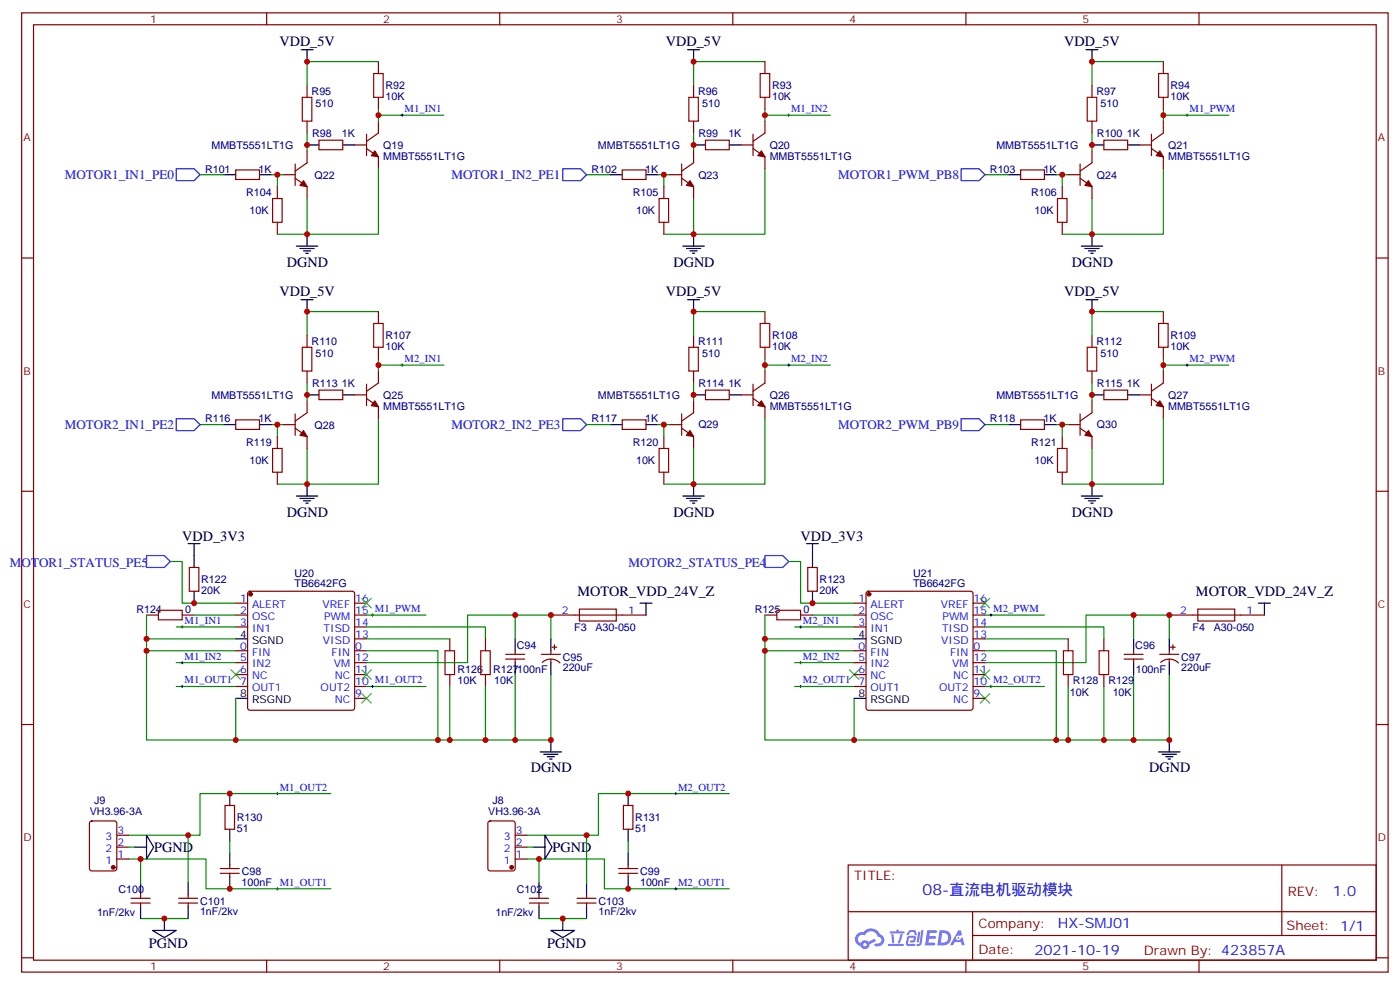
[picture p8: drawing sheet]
<svg xmlns="http://www.w3.org/2000/svg" width="415mm" height="292mm" viewBox="0 0 415 292" stroke-linecap="round" stroke-linejoin="round" font-family="sans-serif">
<g fill="none" stroke="#870000" stroke-width=".35">
<path d="M6.4 3.8h405.4v284.3h-405.4zM9.9 7.3h398.3v277.3h-398.3zM79.1 3.8v3.5M148.2 3.8v3.5M217.4 3.8v3.5M286.5 3.8v3.5M355.7 3.8v3.5M6.4 76.5h3.5M408.2 76.5h3.6M6.4 145.6h3.5M408.2 145.6h3.6M6.4 214.8h3.5"/>
<path d="M408.2 214.8h3.6M251.6 256.4h156.6v28.2h-156.6zM380.2 256.4v20.9M251.6 270.2h156.5M288.5 277.3h119.6M288.5 270.2v14.2M6.4 283.9h3.5M79.1 284.6v3.5M148.2 284.6v3.5M217.4 284.6v3.5M286.5 284.6v3.5M355.7 284.6v3.5"/>
<path d="M408.2 283.9h3.6"/>
</g>
<g fill="#5487ff">
<path d="M275 275.7h2.6l.3 .2-.1 .6h-2l-.1 1h1.6l.4 .4-.4 .4h-1.7l-.2 1.1 1.8 .1 .2 .3-.2 .4h-2.8z"/>
<path d="M284.3 275.8h.7l.3 1.3-.6 .3a.74 .74 0 0 0-1.1 .3 .74 .74 0 0 0 .5 1.1 .74 .74 0 0 0 .9-.7l.5-.3 .6 2.4h-.8l-.2-1h-1.9l-.5 1h-.9z"/>
<path d="M272.4 276.2h.6l-.4 2.9a.31 .31 0 0 1-.4 .3 .31 .31 0 0 1-.2-.3z"/>
<path d="M273.3 275.7h.6l-.5 4a.89 .89 0 0 1-.7 .7 .89 .89 0 0 1-.9-.3l1-.5z"/>
<path d="M269.7 275.9l.6-.2 1.2 .1 .5 1.3-.6 .1-.4-.9-1 .1a.95 .95 0 0 1-1 .8l-.1-.2z"/>
<path d="M269.3 277.6l1.8-.2a1.04 1.04 0 0 1 .6 1.1 1.04 1.04 0 0 1-.8 .9h-.7a.29 .29 0 0 1-.3-.4 .29 .29 0 0 1 .3-.2h.7l.2-.8h-1.5l-.3 1.8h1.9a.29 .29 0 0 1 .3 .3 .29 .29 0 0 1-.3 .3h-2l-.4-.3 .2-2.1z"/>
<path d="M263.4 279.8h4.4a.3 .3 0 0 1 .3 .3 .3 .3 0 0 1-.3 .3h-4.3z"/>
<path d="M267.2 276.9h.6l-.5 1.6a1.02 1.02 0 0 1-.7 1.2l-.2-.3z"/>
<path d="M264.4 276.9h.6l.3 2.4-.3 .3-.3-.2z"/>
<path d="M264 276.1h1.9l.2-.5h.5l-.1 .5h1.5a.29 .29 0 0 1 .3 .3 .29 .29 0 0 1-.3 .3h-3.9z"/>
<path d="M278.7 275.7l-.6 4.5h1.4a2.27 2.27 0 0 0 2.7-2.3 2.27 2.27 0 0 0-2.7-2.2zM279.5 276.5a1.5 1.5 0 0 1 1.8 1.6 1.5 1.5 0 0 1-1.9 1.3h-.3z"/>
<path d="M254.3 276.9a2.09 2.09 0 0 0 1 3.5 1.37 1.37 0 0 0 1.5 .9 1.37 1.37 0 0 0 1.1-1.4l1.9-1-.4-.7-1.8 1a1.4 1.4 0 0 0-2.3 .4 1.32 1.32 0 0 1-.7-1.9 1.32 1.32 0 0 1 2-.4 2.02 2.02 0 0 1 2-1.3 2.02 2.02 0 0 1 1.8 1.6 1.09 1.09 0 0 1 1 1.4 1.09 1.09 0 0 1-1.5 .7 .41 .41 0 0 0-.5 .3 .41 .41 0 0 0 .4 .5 1.89 1.89 0 0 0 2.4-1.2 1.89 1.89 0 0 0-1.2-2.4 2.98 2.98 0 0 0-5-.6l-1 .1zM256.1 280a.52 .52 0 0 1 1 0 .52 .52 0 0 1-1 0z"/>
<circle cx="284.3" cy="278" r=".28"/>
</g>
<g fill="none" stroke="#870000" stroke-width=".35">
<path d="M112.3 18.3v3.5M226.9 18.3v3.5M345.1 18.3v3.5M91.1 25.3v3.6M91.1 35.9v3.5M108.7 39.8v6.3M112.3 28.9v3.5M112.3 35.9v3.5l-3.6 2.5M205.7 25.3v3.6M205.7 35.9v3.5M223.4 39.8v6.3M226.9 28.9v3.5"/>
<path d="M226.9 35.9v3.5l-3.5 2.5M323.9 25.3v3.6M323.9 35.9v3.5M341.6 39.8v6.3M345.1 28.9v3.5M345.1 35.9v3.5l-3.5 2.5M69.9 50.4h7.1v2.8h-7.1zM82.3 55.3v3.5M84 51.8h3.6M87.6 52.8l3.5 2.5v3.5M87.6 48.6v6.4M91.1 44.7v3.6l-3.5 2.4"/>
<path d="M94.6 41.6h7.1v2.8h-7.1zM105.2 43h3.5M108.7 44l3.6 2.5v3.5M184.6 50.4h7v2.8h-7zM196.9 55.3v3.5M198.7 51.8h3.5M202.2 52.8l3.5 2.5v3.5M202.2 48.6v6.4M205.7 44.7v3.6l-3.5 2.4M209.3 41.6h7v2.8h-7zM219.9 43h3.5M223.4 44l3.5 2.5v3.5"/>
<path d="M302.8 50.4h7v2.8h-7zM315.1 55.3v3.5M316.9 51.8h3.5M320.4 52.8l3.5 2.5v3.5M320.4 48.6v6.4M323.9 44.7v3.6l-3.5 2.4M327.4 41.6h7.1v2.8h-7.1zM338 43h3.6M341.6 44l3.5 2.5v3.5M82.3 65.9v3.5M196.9 65.9v3.5M315.1 65.9v3.5"/>
<path d="M91.1 99.4v3.5M112.3 92.4v3.5M205.7 99.4v3.5M226.9 92.4v3.5M323.9 99.4v3.5M345.1 92.4v3.5M91.1 110v3.5M91.1 118.8v3.5l-3.5 2.5M94.6 115.6h7.1v2.9h-7.1zM105.2 117.1h3.5M108.7 118.1l3.6 2.5v3.5M108.7 113.9v6.3"/>
<path d="M112.3 102.9v3.6M112.3 110v3.5l-3.6 2.5M205.7 110v3.5M205.7 118.8v3.5l-3.5 2.5M209.3 115.6h7v2.9h-7zM219.9 117.1h3.5M223.4 118.1l3.5 2.5v3.5M223.4 113.9v6.3M226.9 102.9v3.6M226.9 110v3.5l-3.5 2.5M323.9 110v3.5M323.9 118.8v3.5l-3.5 2.5"/>
<path d="M327.4 115.6h7.1v2.9h-7.1zM338 117.1h3.6M341.6 118.1l3.5 2.5v3.5M341.6 113.9v6.3M345.1 102.9v3.6M345.1 110v3.5l-3.5 2.5M69.9 124.5h7.1v2.8h-7.1zM82.3 129.4v3.5M82.3 140v3.5M84 125.9h3.6M87.6 126.9l3.5 2.5v3.5M87.6 122.7v6.3"/>
<path d="M184.6 124.5h7v2.8h-7zM196.9 129.4v3.5M196.9 140v3.5M198.7 125.9h3.5M202.2 126.9l3.5 2.5v3.5M202.2 122.7v6.3M302.8 124.5h7v2.8h-7zM315.1 129.4v3.5M315.1 140v3.5M316.9 125.9h3.5M320.4 126.9l3.5 2.5v3.5M320.4 122.7v6.3"/>
<path d="M56.2 168.2h2.8v7.1h-2.8zM69.9 178.8h3.5M73.7 175.5l.5-.2h30.3l.5 .2 .2 .5v33.8l-.2 .5-.5 .2h-30.3l-.5-.2-.3-.5v-33.8zM105.2 178.8h3.5M239.6 168.2h2.8v7.1h-2.8zM253.4 178.8h3.5M257.1 175.5l.5-.2h30.3l.5 .2 .2 .5v33.8l-.2 .5-.5 .2h-30.3l-.5-.2-.2-.5v-33.8zM288.6 178.8h3.6M43.5 182.3h3.5M54 182.3h3.6M69.9 182.3h3.5M69.9 185.8h3.5"/>
<path d="M69.9 196.4h3.5M69.9 200h3.5M69.9 192.9h3.5M105.2 182.3h3.5M105.2 185.8h3.5M105.2 196.4h3.5M105.2 200h3.5M105.2 189.4h3.5M105.2 192.9h3.5M133.4 189.4v3.5M133.4 200v3.5M144 189.4v3.5"/>
<path d="M144 200v3.5M150 195.4h5.6M150 194h5.6M152.8 192.9v1.1M152.8 195.4v1M160.6 194h5.6M160.9 196.3a3.8 3.8 0 0 1 5.2 .2M163.4 182.3h28.2M163.4 192.9v1.1M163.4 195.4v1M163.8 191.8h1.4M164.5 191.1v1.4"/>
<path d="M171.9 180.6h10.9v3.5h-10.9zM226.9 182.3h3.5M237.5 182.3h3.5M253.4 182.3h3.5M253.4 185.8h3.5M253.4 196.4h3.5M253.4 200h3.5M253.4 192.9h3.5M288.6 182.3h3.6M288.6 185.8h3.6M288.6 196.4h3.6M288.6 200h3.6"/>
<path d="M288.6 189.4h3.6M288.6 192.9h3.6M316.9 189.4v3.5M316.9 200v3.5M327.4 189.4v3.5M327.4 200v3.5M333.4 195.4h5.7M333.4 194h5.7M336.3 192.9v1.1M336.3 195.4v1M344 194h5.7M344.3 196.3a3.8 3.8 0 0 1 5.3 .2"/>
<path d="M346.9 182.3h28.2M346.9 192.9v1.1M346.9 195.4v1M347.2 191.8h1.4M347.9 191.1v1.4M355.3 180.6h11v3.5h-11zM69.9 203.5h3.5M105.2 203.5h3.5M105.2 207h3.5M253.4 203.5h3.5M288.6 203.5h3.6M288.6 207h3.6"/>
<path d="M66.7 238.8h2.9v7h-2.9zM184.9 238.8h2.8v7h-2.8zM26.8 243.6l.4-.3h6.7l.7 .5v13.7l-.4 .6-7 .1-.6-.5-.1-13.6zM34.6 254.6h3.6M34.6 251.1h3.6M34.6 247.6h3.6M65.3 258.9h5.7M65.3 257.5h5.7M68.2 256.4v1.1M68.2 258.9v1M144.9 243.6l.5-.3h6.7l.7 .5v13.7l-.4 .6-7 .1-.6-.5-.1-13.6zM152.8 254.6h3.6"/>
<path d="M152.8 251.1h3.6M152.8 247.6h3.6M183.5 258.9h5.7M183.5 257.5h5.7M186.3 256.4v1.1M186.3 258.9v1M38.9 267.7h5.6M38.9 266.3h5.6M41.7 265.2v1.1M41.7 267.7v1M53 267.7h5.6M53 266.3h5.6"/>
<path d="M55.8 265.2v1.1M55.8 267.7v1M157.1 267.7h5.6M157.1 266.3h5.6M159.9 265.2v1.1M159.9 267.7v1M171.2 267.7h5.6M171.2 266.3h5.6M174 265.2v1.1M174 267.7v1"/>
</g>
<g fill="#870000" stroke="#870000" stroke-width=".35">
<path d="M90 53.6l1.1 1.7-2.1-.3z"/>
<path d="M111.2 44.7l1.1 1.8-2.2-.4z"/>
<path d="M225.8 44.7l1.1 1.8-2.1-.4z"/>
<path d="M204.7 53.6l1 1.7-2.1-.3z"/>
<path d="M344 44.7l1.1 1.8-2.1-.4z"/>
<path d="M322.9 53.6l1 1.7-2.1-.3z"/>
<path d="M322.9 127.6l1 1.8-2.1-.4z"/>
<path d="M344 118.8l1.1 1.8-2.1-.4z"/>
<path d="M204.7 127.6l1 1.8-2.1-.4z"/>
<path d="M225.8 118.8l1.1 1.8-2.1-.4z"/>
<path d="M111.2 118.8l1.1 1.8-2.2-.4z"/>
<path d="M90 127.6l1.1 1.8-2.1-.4z"/>
<circle cx="74.3" cy="176.1" r=".53"/>
<circle cx="257.8" cy="176.1" r=".53"/>
<circle cx="33.6" cy="257.1" r=".53"/>
<circle cx="151.8" cy="257.1" r=".53"/>
</g>
<g fill="none" stroke="#000" stroke-width=".35">
<path d="M89.3 14.7h3.6M91.1 14.7v3.6M204 14.7h3.5M205.7 14.7v3.6M322.2 14.7h3.5M323.9 14.7v3.6M66.4 51.8h3.5M77 51.8h3.5M91.1 43h3.5M101.7 43h3.5M181 51.8h3.6M191.6 51.8h3.6"/>
<path d="M205.7 43h3.6M216.3 43h3.6M299.2 51.8h3.6M309.8 51.8h3.5M323.9 43h3.5M334.5 43h3.5M87.9 73h6.4M89 73.7h4.2M90 74.4h2.1M90.7 75.1h.7M91.1 69.4v3.6M202.6 73h6.3"/>
<path d="M203.6 73.7h4.3M204.7 74.4h2.1M205.4 75.1h.7M205.7 69.4v3.6M320.7 73h6.4M321.8 73.7h4.2M322.9 74.4h2.1M323.6 75.1h.7M323.9 69.4v3.6M89.3 88.8h3.6M91.1 88.8v3.6M204 88.8h3.5"/>
<path d="M205.7 88.8v3.6M322.2 88.8h3.5M323.9 88.8v3.6M91.1 117.1h3.5M101.7 117.1h3.5M205.7 117.1h3.6M216.3 117.1h3.6M323.9 117.1h3.5M334.5 117.1h3.5M66.4 125.9h3.5M77 125.9h3.5M181 125.9h3.6"/>
<path d="M191.6 125.9h3.6M299.2 125.9h3.6M309.8 125.9h3.5M87.9 147h6.4M89 147.7h4.2M90 148.4h2.1M90.7 149.2h.7M91.1 143.5v3.5M202.6 147h6.3M203.6 147.7h4.3M204.7 148.4h2.1M205.4 149.2h.7"/>
<path d="M205.7 143.5v3.5M320.7 147h6.4M321.8 147.7h4.2M322.9 148.4h2.1M323.6 149.2h.7M323.9 143.5v3.5M55.8 161.1h3.5M57.6 161.1v7.1M57.6 175.3v3.5M189.9 178.8h3.5M191.6 178.8v3.5M239.3 161.1h3.5"/>
<path d="M241 161.1v7.1M241 175.3v3.5M373.3 178.8h3.5M375.1 178.8v3.5M69.9 189.4h3.5M152.8 189.4v3.5M152.8 196.4v3.6M163.4 189.4v3.5M163.4 196.4v3.6M253.4 189.4h3.5M336.3 189.4v3.5M336.3 196.4v3.6"/>
<path d="M346.9 189.4v3.5M346.9 196.4v3.6M69.9 207h3.5M163.4 219.4v3.5M253.4 207h3.5M346.9 219.4v3.5M68.2 235.2v3.6M160.2 222.9h6.4M161.3 223.6h4.2M162.3 224.3h2.2M163.1 225h.7M186.3 235.2v3.6"/>
<path d="M343.7 222.9h6.3M344.7 223.6h4.3M345.8 224.3h2.1M346.5 225h.7M39.9 251.1h3.6M43.5 247.6l2.1 3.5-2.1 3.5zM68.2 245.8v3.5M68.2 252.9v3.5M68.2 259.9v3.6M158.1 251.1h3.5M161.6 247.6l2.2 3.5-2.2 3.5zM186.3 245.8v3.5"/>
<path d="M186.3 252.9v3.5M186.3 259.9v3.6M41.7 261.7v3.5M41.7 268.7v3.6M45.2 275.8h7.1l-3.5 2.1zM48.8 272.3v3.5M55.8 261.7v3.5M55.8 268.7v3.6M159.9 261.7v3.5M159.9 268.7v3.6M163.4 275.8h7.1l-3.6 2.1zM166.9 272.3v3.5"/>
<path d="M174 261.7v3.5M174 268.7v3.6"/>
</g>
<g fill="none" stroke="#a10000" stroke-width=".35">
<path d="M89.7 28.9h2.8v7h-2.8zM110.8 21.8h2.9v7.1h-2.9zM204.3 28.9h2.9v7h-2.9zM225.5 21.8h2.8v7.1h-2.8zM322.5 28.9h2.8v7h-2.8zM343.7 21.8h2.8v7.1h-2.8zM80.9 58.8h2.8v7.1h-2.8zM195.5 58.8h2.8v7.1h-2.8zM313.7 58.8h2.8v7.1h-2.8zM110.8 95.9h2.9v7h-2.9zM225.5 95.9h2.8v7h-2.8zM343.7 95.9h2.8v7h-2.8z"/>
<path d="M89.7 102.9h2.8v7.1h-2.8zM204.3 102.9h2.9v7.1h-2.9zM322.5 102.9h2.8v7.1h-2.8zM80.9 132.9h2.8v7.1h-2.8zM195.5 132.9h2.8v7.1h-2.8zM313.7 132.9h2.8v7.1h-2.8zM47 180.9h7v2.8h-7zM132 192.9h2.8v7.1h-2.8zM142.6 192.9h2.8v7.1h-2.8zM230.4 180.9h7.1v2.8h-7.1zM315.5 192.9h2.8v7.1h-2.8zM326 192.9h2.9v7.1h-2.9z"/>
</g>
<g fill="none" stroke="#3c3" stroke-width=".35">
<path d="M107.3 177.4l2.8 2.8M110.1 177.4l-2.8 2.8M290.8 177.4l2.8 2.8M293.6 177.4l-2.8 2.8M68.5 198.5l2.8 2.9M71.3 198.5l-2.8 2.9M107.3 198.5l2.8 2.9M110.1 198.5l-2.8 2.9M252 198.5l2.8 2.9M254.8 198.5l-2.8 2.9M290.8 198.5l2.8 2.9M293.6 198.5l-2.8 2.9"/>
<path d="M107.3 205.6l2.8 2.8M110.1 205.6l-2.8 2.8M290.8 205.6l2.8 2.8M293.6 205.6l-2.8 2.8"/>
</g>
<g fill="none" stroke="#008700" stroke-width=".35">
<path d="M112.3 18.3h-21.2v7M226.9 18.3h-21.2v7M345.1 18.3h-21.2v7M91.1 39.4v5.3M112.3 32.4v3.5M112.3 34.1h19.4M205.7 39.4v5.3M226.9 34.1h19.4M226.9 32.4v3.5M323.9 39.4v5.3M345.1 34.1h19.4M345.1 32.4v3.5"/>
<path d="M59.3 51.8h7.1M80.5 51.8h1.8v3.5M82.3 51.8h1.7M91.1 58.8v10.6M112.3 50v19.4h-30M174 51.8h7M195.2 51.8h1.7v3.5M196.9 51.8h1.8M205.7 58.8v10.6M226.9 50v19.4h-30M292.2 51.8h7M313.3 51.8h1.8v3.5"/>
<path d="M315.1 51.8h1.8M323.9 58.8v10.6M345.1 50v19.4h-30M112.3 92.4h-21.2v7M226.9 92.4h-21.2v7M345.1 92.4h-21.2v7M91.1 113.5v5.3M112.3 106.5v3.5M112.3 108.2h19.4M205.7 113.5v5.3M226.9 106.5v3.5M226.9 108.2h19.4"/>
<path d="M323.9 113.5v5.3M345.1 106.5v3.5M345.1 108.2h19.4M59.3 125.9h7.1M80.5 125.9h1.8v3.5M82.3 125.9h1.7M91.1 132.9v10.6M112.3 124.1v19.4h-30M174 125.9h7M195.2 125.9h1.7v3.5M196.9 125.9h1.8M205.7 132.9v10.6"/>
<path d="M226.9 124.1v19.4h-30M292.2 125.9h7M313.3 125.9h1.8v3.5M315.1 125.9h1.8M323.9 132.9v10.6M345.1 124.1v19.4h-30M50.5 166.4h3.5v12.4h15.9M234 166.4h3.5v12.4h15.9M43.5 182.3v37.1h89.9v-15.9M43.5 189.4h26.4M43.5 192.9h26.4M52.3 185.8h17.6"/>
<path d="M52.3 196.4h17.6M57.6 182.3h12.3M108.7 185.8h35.3v3.6M108.7 192.9h21.2v26.5M108.7 189.4h24.7M108.7 182.3h17.7M152.8 200v19.4h-8.8M152.8 182.3v7.1M163.4 189.4v-7.1h-24.7v14.1h-30M163.4 200v19.4h-10.6M226.9 182.3v37.1h90v-15.9M226.9 189.4h26.5"/>
<path d="M226.9 192.9h26.5M235.7 185.8h17.7M235.7 196.4h17.7M241 182.3h12.4M292.2 192.9h21.1v26.5M292.2 185.8h35.2v3.6M292.2 189.4h24.7M292.2 182.3h17.6M336.3 200v19.4h-8.9M336.3 182.3v7.1M346.9 200v19.4h-10.6M346.9 189.4v-7.1h-24.7v14.1h-30"/>
<path d="M52.3 203.5h17.6M69.9 207v12.4M108.7 203.5h17.7M144 203.5v15.9h-10.6M235.7 203.5h17.7M253.4 207v12.4M292.2 203.5h17.6M327.4 203.5v15.9h-10.5M98.1 235.2h-38.8v12.4h-21.1M216.3 235.2h-38.8v12.4h-21.1M38.2 254.6h22.9v8.9h37M38.2 251.1h1.7"/>
<path d="M41.7 254.6v7.1M55.8 247.6v14.1M68.2 249.3v3.6M156.4 254.6h22.9v8.9h37M156.4 251.1h1.7M159.9 254.6v7.1M174 247.6v14.1M186.3 249.3v3.6M41.7 272.3h14.1M159.9 272.3h14.1"/>
</g>
<path d="M52.3 50h5.3l1.7 1.8-1.7 1.8h-5.3zM166.9 50h5.3l1.8 1.8-1.8 1.8h-5.3zM285.1 50h5.3l1.8 1.8-1.8 1.8h-5.3zM52.3 124.1h5.3l1.7 1.8-1.7 1.7h-5.3zM166.9 124.1h5.3l1.8 1.8-1.8 1.7h-5.3zM285.1 124.1h5.3l1.8 1.8-1.8 1.7h-5.3zM43.5 164.7h5.3l1.7 1.7-1.7 1.8h-5.3zM226.9 164.7h5.3l1.8 1.7-1.8 1.8h-5.3z" fill="none" stroke="#00f" stroke-width=".35"/>
<g fill="none" stroke="#000" stroke-width=".3">
<path d="M119 34.1h.7M119.3 33.8v.7M233.6 34.1h.7M234 33.8v.7M351.8 34.1h.7M352.1 33.8v.7M119 108.2h.7M119.3 107.9v.7M233.6 108.2h.7M234 107.9v.7M351.8 108.2h.7M352.1 107.9v.7"/>
<path d="M53.7 185.8h.7M53.7 196.4h.7M54 185.5v.7M54 196.1v.7M110.1 182.3h.7M110.5 182v.7M237.1 185.8h.7M237.1 196.4h.7M237.5 185.5v.7M237.5 196.1v.7M293.6 182.3h.7M293.9 182v.7"/>
<path d="M53.7 203.5h.7M54 203.1v.7M110.1 203.5h.7M110.5 203.1v.7M237.1 203.5h.7M237.5 203.1v.7M293.6 203.5h.7M293.9 203.1v.7M81.9 235.2h.7M82.3 234.9v.7M200.1 235.2h.7M200.4 234.9v.7"/>
<path d="M81.9 263.5h.7M82.3 263.1v.7M200.1 263.5h.7M200.4 263.1v.7"/>
</g>
<g fill="#c00">
<circle cx="57.6" cy="178.8" r=".88"/>
<circle cx="91.1" cy="43" r=".88"/>
<circle cx="82.3" cy="51.8" r=".88"/>
<circle cx="91.1" cy="69.4" r=".88"/>
<circle cx="91.1" cy="18.3" r=".88"/>
<circle cx="112.3" cy="34.1" r=".88"/>
<circle cx="226.9" cy="34.1" r=".88"/>
<circle cx="205.7" cy="18.3" r=".88"/>
<circle cx="205.7" cy="69.4" r=".88"/>
<circle cx="196.9" cy="51.8" r=".88"/>
<circle cx="205.7" cy="43" r=".88"/>
<circle cx="345.1" cy="34.1" r=".88"/>
<circle cx="323.9" cy="18.3" r=".88"/>
<circle cx="323.9" cy="69.4" r=".88"/>
<circle cx="315.1" cy="51.8" r=".88"/>
<circle cx="323.9" cy="43" r=".88"/>
<circle cx="323.9" cy="117.1" r=".88"/>
<circle cx="315.1" cy="125.9" r=".88"/>
<circle cx="323.9" cy="143.5" r=".88"/>
<circle cx="323.9" cy="92.4" r=".88"/>
<circle cx="345.1" cy="108.2" r=".88"/>
<circle cx="205.7" cy="117.1" r=".88"/>
<circle cx="196.9" cy="125.9" r=".88"/>
<circle cx="205.7" cy="143.5" r=".88"/>
<circle cx="205.7" cy="92.4" r=".88"/>
<circle cx="226.9" cy="108.2" r=".88"/>
<circle cx="112.3" cy="108.2" r=".88"/>
<circle cx="91.1" cy="92.4" r=".88"/>
<circle cx="91.1" cy="143.5" r=".88"/>
<circle cx="82.3" cy="125.9" r=".88"/>
<circle cx="91.1" cy="117.1" r=".88"/>
<circle cx="68.2" cy="263.5" r=".88"/>
<circle cx="48.8" cy="272.3" r=".88"/>
<circle cx="133.4" cy="219.4" r=".88"/>
<circle cx="43.5" cy="189.4" r=".88"/>
<circle cx="43.5" cy="192.9" r=".88"/>
<circle cx="69.9" cy="219.4" r=".88"/>
<circle cx="129.9" cy="219.4" r=".88"/>
<circle cx="144" cy="219.4" r=".88"/>
<circle cx="152.8" cy="182.3" r=".88"/>
<circle cx="163.4" cy="182.3" r=".88"/>
<circle cx="152.8" cy="219.4" r=".88"/>
<circle cx="336.3" cy="219.4" r=".88"/>
<circle cx="346.9" cy="182.3" r=".88"/>
<circle cx="336.3" cy="182.3" r=".88"/>
<circle cx="327.4" cy="219.4" r=".88"/>
<circle cx="241" cy="178.8" r=".88"/>
<circle cx="163.4" cy="219.4" r=".88"/>
<circle cx="226.9" cy="192.9" r=".88"/>
<circle cx="226.9" cy="189.4" r=".88"/>
<circle cx="313.3" cy="219.4" r=".88"/>
<circle cx="253.4" cy="219.4" r=".88"/>
<circle cx="316.9" cy="219.4" r=".88"/>
<circle cx="346.9" cy="219.4" r=".88"/>
<circle cx="166.9" cy="272.3" r=".88"/>
<circle cx="186.3" cy="263.5" r=".88"/>
<circle cx="41.7" cy="254.6" r=".88"/>
<circle cx="55.8" cy="247.6" r=".88"/>
<circle cx="159.9" cy="254.6" r=".88"/>
<circle cx="174" cy="247.6" r=".88"/>
<circle cx="68.2" cy="235.2" r=".88"/>
<circle cx="186.3" cy="235.2" r=".88"/>
</g>
<text font-size="4.6" fill="#00f" x="273.7" y="265.4">08-直流电机驱动模块</text>
<g font-size="4.2">
<text x="82.9" y="13.6">VDD_5V</text>
<text x="197.5" y="13.6">VDD_5V</text>
<text x="315.7" y="13.6">VDD_5V</text>
<text x="85.1" y="79">DGND</text>
<text x="199.8" y="79">DGND</text>
<text x="317.9" y="79">DGND</text>
<text x="82.9" y="87.6">VDD_5V</text>
<text x="197.5" y="87.6">VDD_5V</text>
<text x="315.7" y="87.6">VDD_5V</text>
<text x="85.1" y="153.1">DGND</text>
<text x="199.8" y="153.1">DGND</text>
<text x="317.9" y="153.1">DGND</text>
<text x="54" y="160.4">VDD_3V3</text>
<text x="237.5" y="160.4">VDD_3V3</text>
<text x="171.3" y="176.7">MOTOR_VDD_24V_Z</text>
<text x="354.8" y="176.7">MOTOR_VDD_24V_Z</text>
<text x="157.4" y="229">DGND</text>
<text x="340.9" y="229">DGND</text>
<text x="45.8" y="252.5">PGND</text>
<text x="163.9" y="252.5">PGND</text>
<text x="44.2" y="281.1">PGND</text>
<text x="162.3" y="281.1">PGND</text>
</g>
<g font-size="4.2" fill="#00f">
<text x="395.4" y="265.7">1.0</text>
<text x="313.8" y="275.2">HX-SMJ01</text>
<text x="306.9" y="283">2021-10-19</text>
</g>
<g font-size="3.9" fill="#00f">
<text x="19.3" y="53.1">MOTOR1_IN1_PE0</text>
<text x="133.9" y="53.1">MOTOR1_IN2_PE1</text>
<text x="248.7" y="53.1">MOTOR1_PWM_PB8</text>
<text x="19.3" y="127.2">MOTOR2_IN1_PE2</text>
<text x="133.9" y="127.2">MOTOR2_IN2_PE3</text>
<text x="248.7" y="127.2">MOTOR2_PWM_PB9</text>
<text x="3" y="168.2">MOTOR1_STATUS_PE5</text>
<text x="186.4" y="168.2">MOTOR2_STATUS_PE4</text>
</g>
<g font-size="3.9" fill="#800">
<text x="253.4" y="261">TITLE:</text>
<text x="382" y="265.7">REV:</text>
<text x="290.3" y="275.2">Company:</text>
<text x="381.6" y="275.8">Sheet: 1/1</text>
<text x="290.3" y="282.9">Date:</text>
<text x="339.3" y="282.9">Drawn By: 423857A</text>
</g>
<g font-size="3.2" fill="#800">
<text x="44.5" y="6.8">1</text>
<text x="113.7" y="6.8">2</text>
<text x="182.8" y="6.8">3</text>
<text x="252" y="6.8">4</text>
<text x="321.1" y="6.8">5</text>
<text x="6.9" y="41.9">A</text>
<text x="408.8" y="41.9">A</text>
<text x="6.9" y="111.1">B</text>
<text x="408.8" y="111.1">B</text>
<text x="6.9" y="180.2">C</text>
<text x="408.8" y="180.2">C</text>
<text x="6.9" y="249.3">D</text>
<text x="408.8" y="249.3">D</text>
<text x="44.5" y="287.6">1</text>
<text x="113.7" y="287.6">2</text>
<text x="182.8" y="287.6">3</text>
<text x="252" y="287.6">4</text>
<text x="321.1" y="287.6">5</text>
</g>
<g font-size="3.2" fill="#000080">
<text x="92.4" y="28.2">R95</text>
<text x="114.4" y="29.6">10K</text>
<text x="114.4" y="26.5">R92</text>
<text x="207.1" y="28.2">R96</text>
<text x="229" y="29.6">10K</text>
<text x="229" y="26.5">R93</text>
<text x="325.3" y="28.2">R97</text>
<text x="347.2" y="29.6">10K</text>
<text x="347.2" y="26.5">R94</text>
<text x="93.6" y="31.7">510</text>
<text x="208.3" y="31.7">510</text>
<text x="326.5" y="31.7">510</text>
<text x="92.6" y="40.6">R98</text>
<text x="101.4" y="40.6">1K</text>
<text x="207.2" y="40.6">R99</text>
<text x="216.1" y="40.6">1K</text>
<text x="325.4" y="40.6">R100</text>
<text x="334.2" y="40.6">1K</text>
<text x="62.7" y="44.1">MMBT5551LT1G</text>
<text x="113.7" y="47.3">MMBT5551LT1G</text>
<text x="113.7" y="44.1">Q19</text>
<text x="177.4" y="44.1">MMBT5551LT1G</text>
<text x="228.3" y="47.3">MMBT5551LT1G</text>
<text x="228.3" y="44.1">Q20</text>
<text x="295.6" y="44.1">MMBT5551LT1G</text>
<text x="346.5" y="47.3">MMBT5551LT1G</text>
<text x="346.5" y="44.1">Q21</text>
<text x="60.8" y="51.1">R101</text>
<text x="76.7" y="51.1">1K</text>
<text x="93.3" y="53">Q22</text>
<text x="175.5" y="51.1">R102</text>
<text x="191.4" y="51.1">1K</text>
<text x="207.2" y="52.9">Q23</text>
<text x="293.7" y="51.1">R103</text>
<text x="309.5" y="51.1">1K</text>
<text x="325.3" y="52.9">Q24</text>
<text x="73" y="58.2">R104</text>
<text x="187.7" y="58.2">R105</text>
<text x="305.9" y="58.2">R106</text>
<text x="74" y="63.5">10K</text>
<text x="188.7" y="63.5">10K</text>
<text x="306.9" y="63.5">10K</text>
<text x="114.4" y="100.6">R107</text>
<text x="229" y="100.6">R108</text>
<text x="347.2" y="100.6">R109</text>
<text x="92.4" y="102.3">R110</text>
<text x="93.6" y="105.8">510</text>
<text x="114.4" y="103.7">10K</text>
<text x="207.1" y="102.3">R111</text>
<text x="208.3" y="105.8">510</text>
<text x="229" y="103.7">10K</text>
<text x="325.3" y="102.3">R112</text>
<text x="326.5" y="105.8">510</text>
<text x="347.2" y="103.7">10K</text>
<text x="62.7" y="118.2">MMBT5551LT1G</text>
<text x="92.6" y="114.6">R113</text>
<text x="101.4" y="114.6">1K</text>
<text x="113.7" y="118.2">Q25</text>
<text x="177.4" y="118.2">MMBT5551LT1G</text>
<text x="207.2" y="114.6">R114</text>
<text x="216.1" y="114.6">1K</text>
<text x="228.3" y="118.2">Q26</text>
<text x="295.6" y="118.2">MMBT5551LT1G</text>
<text x="325.4" y="114.6">R115</text>
<text x="334.2" y="114.6">1K</text>
<text x="346.5" y="118.2">Q27</text>
<text x="60.8" y="125.2">R116</text>
<text x="76.7" y="125.2">1K</text>
<text x="113.7" y="121.4">MMBT5551LT1G</text>
<text x="175.5" y="125.2">R117</text>
<text x="191.4" y="125.2">1K</text>
<text x="228.3" y="121.4">MMBT5551LT1G</text>
<text x="293.7" y="125.2">R118</text>
<text x="309.5" y="125.2">1K</text>
<text x="346.5" y="121.4">MMBT5551LT1G</text>
<text x="93.3" y="127">Q28</text>
<text x="207.2" y="127">Q29</text>
<text x="325.3" y="127">Q30</text>
<text x="73" y="132.3">R119</text>
<text x="74" y="137.6">10K</text>
<text x="187.7" y="132.3">R120</text>
<text x="188.7" y="137.6">10K</text>
<text x="305.9" y="132.3">R121</text>
<text x="306.9" y="137.6">10K</text>
<text x="59.7" y="172.9">R122</text>
<text x="87.4" y="171.1">U20</text>
<text x="243.1" y="172.9">R123</text>
<text x="270.8" y="171.1">U21</text>
<text x="59.7" y="176">20K</text>
<text x="87.4" y="174.1">TB6642FG</text>
<text x="243.1" y="176">20K</text>
<text x="270.8" y="174.1">TB6642FG</text>
<text x="40.4" y="181.7">R124</text>
<text x="54.9" y="181.7">0</text>
<text x="223.9" y="181.7">R125</text>
<text x="238.3" y="181.7">0</text>
<text x="170.3" y="187">F3</text>
<text x="176.6" y="187">A30-050</text>
<text x="353.8" y="187">F4</text>
<text x="360.1" y="187">A30-050</text>
<text x="153.3" y="192.3">C94</text>
<text x="166.9" y="195.8">C95</text>
<text x="336.8" y="192.3">C96</text>
<text x="350.4" y="195.8">C97</text>
<text x="135.7" y="199.4">R126</text>
<text x="135.7" y="202.9">10K</text>
<text x="146.3" y="199.4">R127100nF</text>
<text x="146.6" y="202.9">10K</text>
<text x="166.9" y="199">220uF</text>
<text x="318.2" y="202.9">R128</text>
<text x="328.8" y="202.9">R129</text>
<text x="336.9" y="199.4">100nF</text>
<text x="350.4" y="199">220uF</text>
<text x="317.4" y="206.4">10K</text>
<text x="330.1" y="206.4">10K</text>
<text x="27.9" y="238.2">J9</text>
<text x="146.1" y="238.2">J8</text>
<text x="26.6" y="241.7">VH3.96-3A</text>
<text x="70.3" y="243.4">R130</text>
<text x="144.8" y="241.7">VH3.96-3A</text>
<text x="188.5" y="243.4">R131</text>
<text x="70.3" y="246.6">51</text>
<text x="188.5" y="246.6">51</text>
<text x="71.7" y="262.5">100nF</text>
<text x="71.7" y="259.3">C98</text>
<text x="189.9" y="262.5">100nF</text>
<text x="189.9" y="259.3">C99</text>
<text x="35.2" y="264.6">C100</text>
<text x="59.3" y="268.1">C101</text>
<text x="153.3" y="264.6">C102</text>
<text x="177.5" y="268.1">C103</text>
<text x="28.8" y="271.6">1nF/2kv</text>
<text x="59.3" y="271.3">1nF/2kv</text>
<text x="147" y="271.6">1nF/2kv</text>
<text x="177.5" y="271.3">1nF/2kv</text>
</g>
<g font-size="3.2" fill="#00f">
<text x="120" y="33.3">M1_IN1</text>
<text x="234.7" y="33.3">M1_IN2</text>
<text x="352.8" y="33.3">M1_PWM</text>
<text x="120" y="107.4">M2_IN1</text>
<text x="234.7" y="107.4">M2_IN2</text>
<text x="352.8" y="107.4">M2_PWM</text>
<text x="71.3" y="178.4">1</text>
<text x="105.4" y="178.4">16</text>
<text x="254.7" y="178.4">1</text>
<text x="288.8" y="178.4">16</text>
<text x="54.8" y="185">M1_IN1</text>
<text x="71.3" y="182">2</text>
<text x="71.3" y="185.5">3</text>
<text x="74.8" y="180.2">ALERT</text>
<text x="74.8" y="183.7">OSC</text>
<text x="95.7" y="180.2">VREF</text>
<text x="96.2" y="183.7">PWM</text>
<text x="105.4" y="185.5">14</text>
<text x="105.4" y="182">15 M1_PWM</text>
<text x="166.7" y="182">2</text>
<text x="186.3" y="182">1</text>
<text x="238.2" y="185">M2_IN1</text>
<text x="254.7" y="182">2</text>
<text x="254.7" y="185.5">3</text>
<text x="258.2" y="180.2">ALERT</text>
<text x="258.2" y="183.7">OSC</text>
<text x="279.1" y="180.2">VREF</text>
<text x="279.6" y="183.7">PWM</text>
<text x="288.8" y="185.5">14</text>
<text x="288.8" y="182">15 M2_PWM</text>
<text x="350.1" y="182">2</text>
<text x="369.8" y="182">1</text>
<text x="74.8" y="187.3">IN1</text>
<text x="95.8" y="190.8">VISD</text>
<text x="96" y="187.3">TISD</text>
<text x="105.4" y="189">13</text>
<text x="258.2" y="187.3">IN1</text>
<text x="279.2" y="190.8">VISD</text>
<text x="279.4" y="187.3">TISD</text>
<text x="288.8" y="189">13</text>
<text x="54.8" y="195.5">M1_IN2</text>
<text x="71.3" y="196.1">5</text>
<text x="71.3" y="192.5">0</text>
<text x="74.8" y="197.8">IN2</text>
<text x="74.8" y="194.3">FIN</text>
<text x="98.4" y="194.3">FIN</text>
<text x="99" y="197.8">VM</text>
<text x="105.4" y="196.1">12</text>
<text x="105.4" y="192.5">0</text>
<text x="238.2" y="195.5">M2_IN2</text>
<text x="254.7" y="196.1">5</text>
<text x="254.7" y="192.5">0</text>
<text x="258.2" y="197.8">IN2</text>
<text x="258.2" y="194.3">FIN</text>
<text x="281.8" y="194.3">FIN</text>
<text x="282.5" y="197.8">VM</text>
<text x="288.8" y="196.1">12</text>
<text x="288.8" y="192.5">0</text>
<text x="54.8" y="202.6">M1_OUT1</text>
<text x="71.3" y="199.6">6</text>
<text x="71.3" y="203.1">7</text>
<text x="74.8" y="201.4">NC</text>
<text x="99.3" y="201.4">NC</text>
<text x="105.4" y="203.1">10 M1_OUT2</text>
<text x="105.4" y="199.6">11</text>
<text x="238.2" y="202.6">M2_OUT1</text>
<text x="254.7" y="199.6">6</text>
<text x="254.7" y="203.1">7</text>
<text x="258.2" y="201.4">NC</text>
<text x="282.7" y="201.4">NC</text>
<text x="288.8" y="203.1">10 M2_OUT2</text>
<text x="288.8" y="199.6">11</text>
<text x="74.8" y="204.9">OUT1</text>
<text x="95.1" y="204.9">OUT2</text>
<text x="99.3" y="208.4">NC</text>
<text x="105.4" y="206.7">9</text>
<text x="258.2" y="204.9">OUT1</text>
<text x="278.5" y="204.9">OUT2</text>
<text x="282.7" y="208.4">NC</text>
<text x="288.8" y="206.7">9</text>
<text x="83" y="234.4">M1_OUT2</text>
<text x="201.2" y="234.4">M2_OUT2</text>
<text x="31.3" y="249">3</text>
<text x="34.8" y="250.8">2</text>
<text x="34.8" y="247.2">3</text>
<text x="149.5" y="249">3</text>
<text x="153" y="250.8">2</text>
<text x="153" y="247.2">3</text>
<text x="31.3" y="256">1</text>
<text x="31.3" y="252.5">2</text>
<text x="34.8" y="254.3">1</text>
<text x="149.5" y="256">1</text>
<text x="149.5" y="252.5">2</text>
<text x="153" y="254.3">1</text>
<text x="83" y="262.6">M1_OUT1</text>
<text x="201.2" y="262.6">M2_OUT1</text>
</g>
<g font-size="3.2">
<text x="71.3" y="189">4</text>
<text x="74.8" y="190.8">SGND</text>
<text x="254.7" y="189">4</text>
<text x="258.2" y="190.8">SGND</text>
<text x="71.3" y="206.7">8</text>
<text x="74.8" y="208.4">RSGND</text>
<text x="254.7" y="206.7">8</text>
<text x="258.2" y="208.4">RSGND</text>
</g>
</svg>
